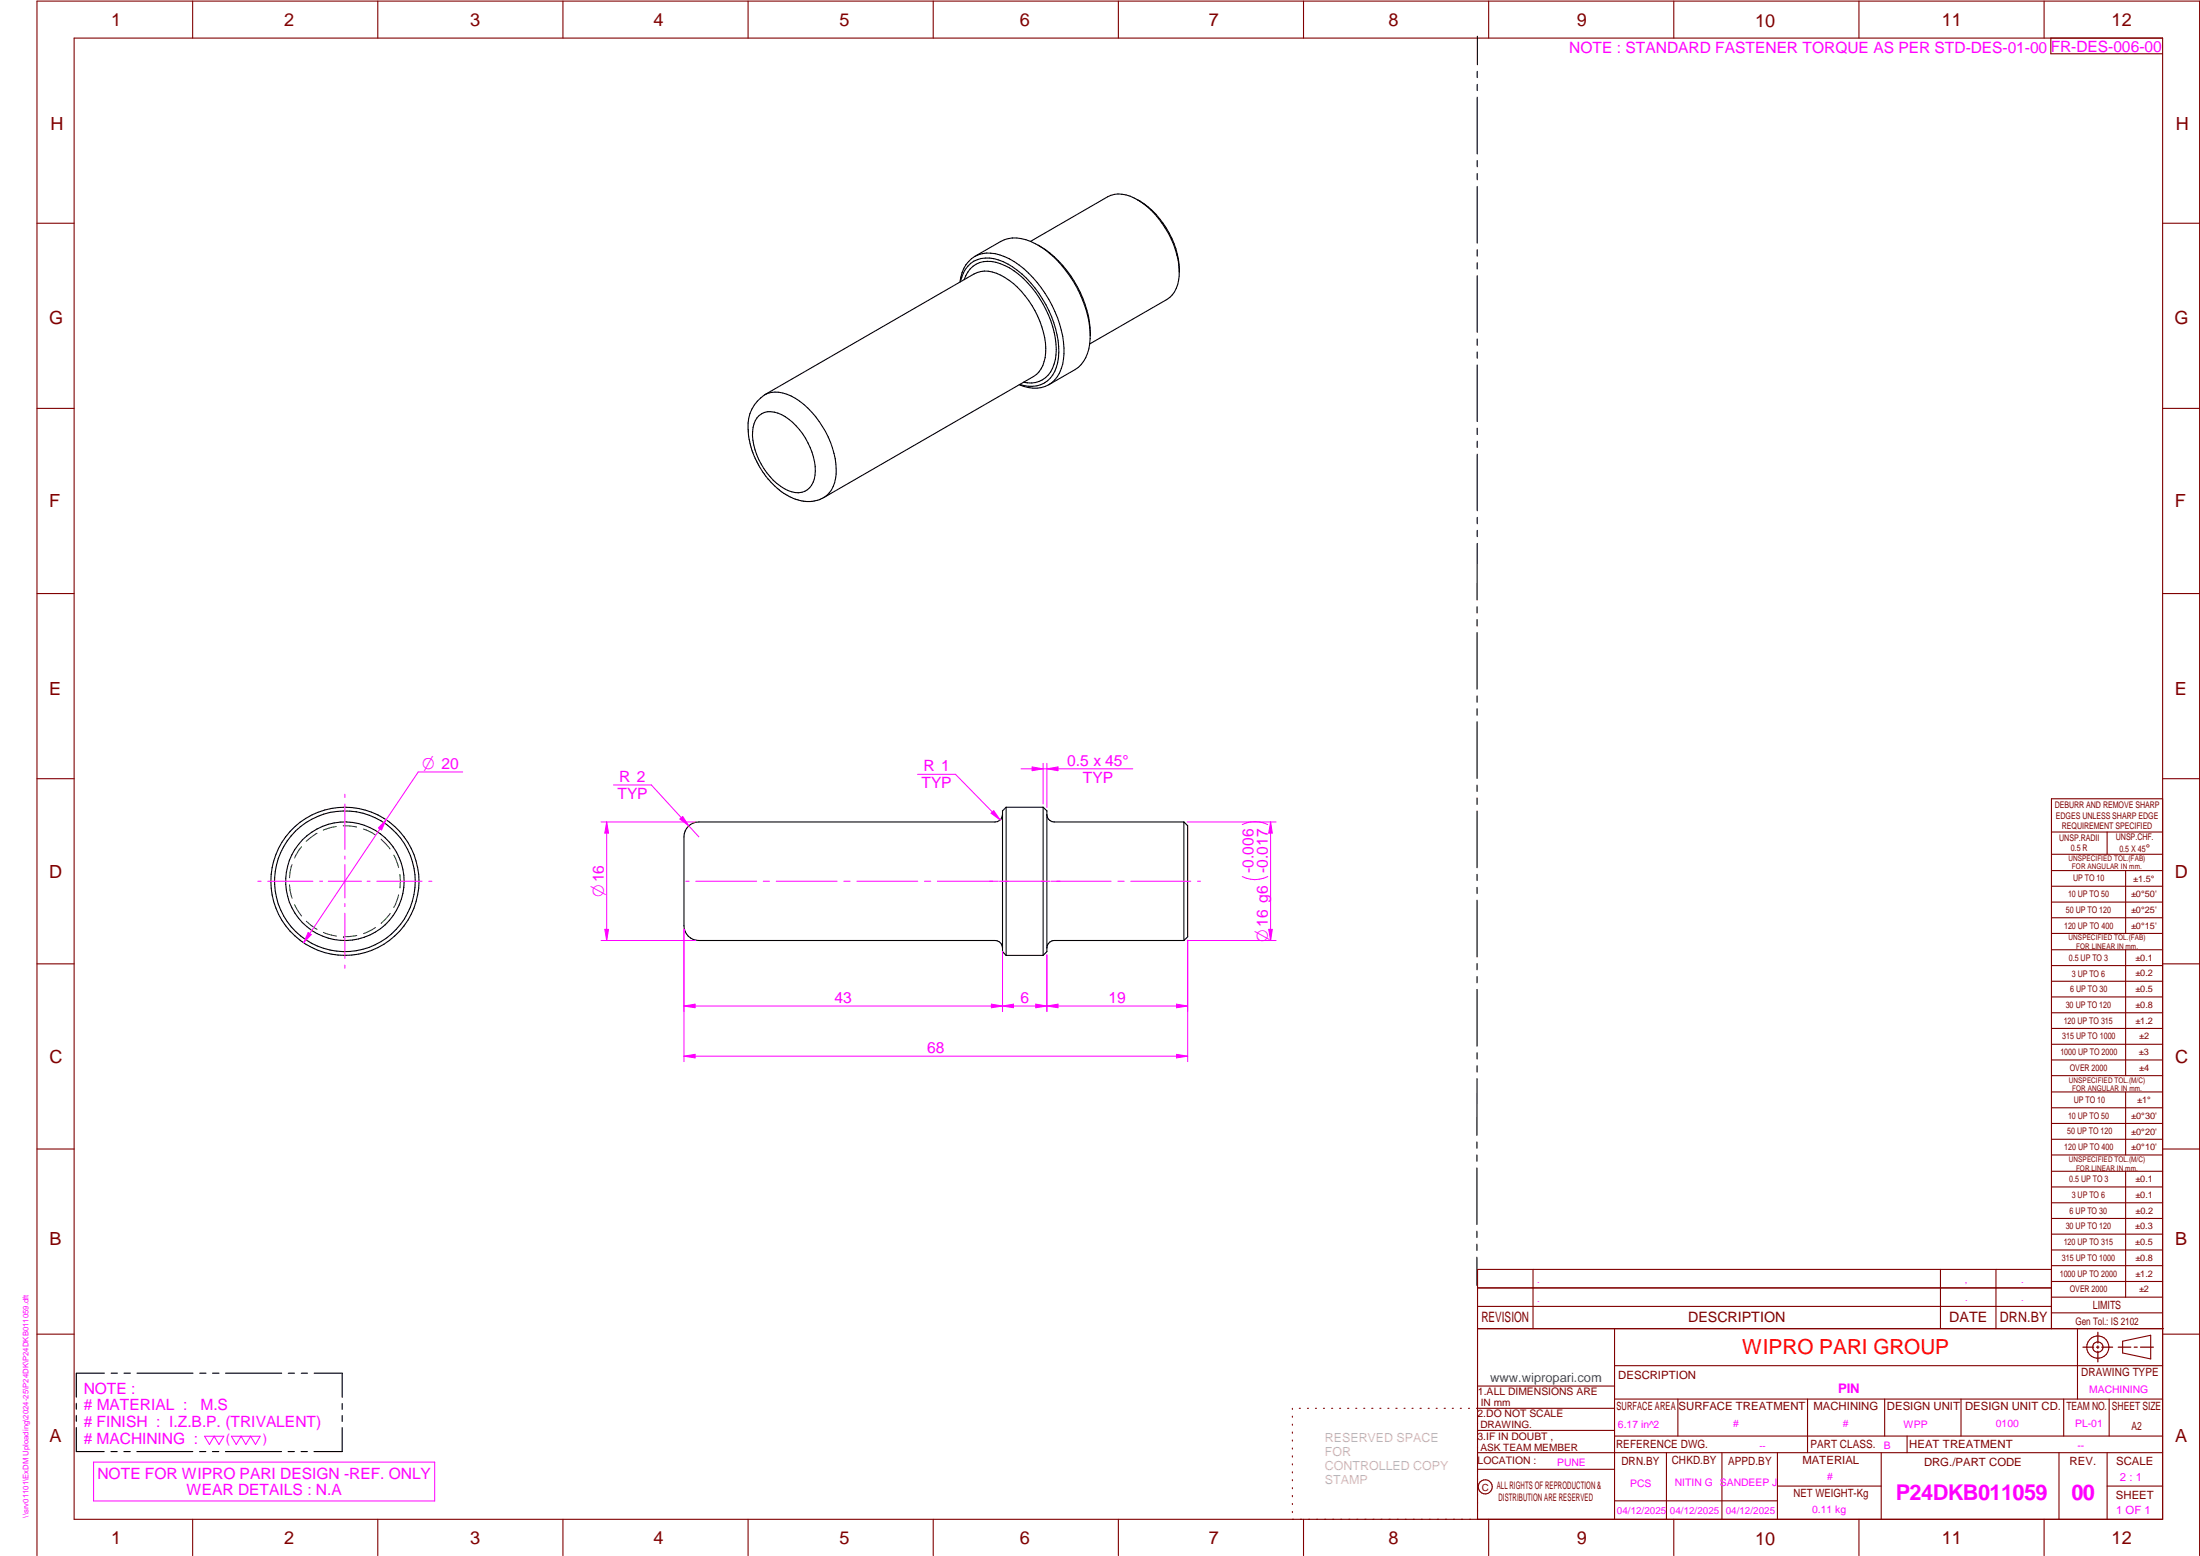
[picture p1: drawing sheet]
<svg xmlns="http://www.w3.org/2000/svg" width="594mm" height="420mm" viewBox="0 0 594 420" stroke-linecap="round" stroke-linejoin="round" font-family="sans-serif">
<g fill="none" stroke="#800000" stroke-width=".3">
<path d="M20 10.3h564v400h-564zM52 .3v10M102 .3v10M152 .3v10M202 .3v10M252 .3v10M302 .3v10M352 .3v10M402 .3v10M452 .3v10M502 .3v10M552 .3v10"/>
<path d="M553.8 10.3v4.2h30.1M10 60.3h10M584 60.3h10M10 110.3h10M584 110.3h10M10 160.3h10M584 160.3h10M10 210.3h10M584 215.7h-30v143.1M584 210.3h10M554 224.7h30M554 230.7h30"/>
<path d="M554 235.1h30M554 239.3h30M569 224.7v6M574 235.1v17M554 243.6h30M554 247.8h30M554 252.1h30M554 256.5h30M574 256.5v33.9M10 260.3h10M554 260.7h30M554 265h30"/>
<path d="M554 269.2h30M554 273.5h30M554 277.7h30M584 260.3h10M554 282h30M554 286.2h30M554 290.4h30M554 294.9h30M554 299.1h30M574 294.9v17M10 310.3h10M554 303.4h30"/>
<path d="M554 307.6h30M554 311.9h30M554 316.3h30M574 316.3v34M584 310.3h10M554 320.5h30M554 324.8h30M554 329h30M554 333.2h30M554 337.5h30M399 358.8h185.2M399 352.8h155"/>
<path d="M399 347.8h155M414 342.8v16M436 358.8v51.5M524 342.8v16M539 342.8v16M554 341.8h30M554 346h30M554 350.3h30M554 354.5h30M554 342.8h-155v67.5M561 358.8v19M10 360.3h10"/>
<path d="M399 374.3h37M436 368.8h148M436 377.8h148M453.1 377.8v10M488.1 377.8v14.5M508.9 377.8v10M529.5 377.8v10M557.3 377.8v10M569.5 377.8v10M573.2 362.2l7.6-1.6v6.3l-7.6-1.6zM584 360.3h10M349 380.3v.3"/>
<path d="M349 382.4v.3M349 384.6v.3M349 386.7v.3M349 388.8v.3M349 391v.3M349 393.1v.3M349 395.3v.3M349 397.4v.3M349 399.5v.3M350.9 380.3h.2M353.1 380.3h.2M355.2 380.3h.3"/>
<path d="M357.4 380.3h.3M359.6 380.3h.3M361.7 380.3h.3M363.9 380.3h.3M366.1 380.3h.3M368.3 380.3h.2M370.4 380.3h.3M372.6 380.3h.3M374.8 380.3h.3M376.9 380.3h.4M379.1 380.3h.3M381.3 380.3h.3"/>
<path d="M383.4 380.3h.4M385.6 380.3h.3M387.8 380.3h.3M390 380.3h.3M392.2 380.3h.3M394.3 380.3h.3M396.5 380.3h.3M398.7 380.3h37.3M399 386.2h37M399 396.7h37M436 387.8h148M450 392.3v18"/>
<path d="M465 392.3v18M480 392.3v18M508 392.3v18M515 387.8v4.5M556 392.3v18M569 392.3v18M584 392.3h-185M52 410.3v9.7M102 410.3v9.7M152 410.3v9.7M202 410.3v9.7M252 410.3v9.7"/>
<path d="M302 410.3v9.7M349 401.7v.3M349 403.8v.4M349 406v.3M349 408.1v.3M352 410.3v9.7M402 410.3v9.7M436 405.3h44M452 410.3v9.7M480 401.3h28M502 410.3v9.7M552 410.3v9.7"/>
<path d="M569 401.3h15M10 420v-419.7h584v419.7"/>
<circle cx="566.5" cy="363.8" r="2.99"/>
<circle cx="566.5" cy="363.7" r="1.41"/>
<circle cx="401.1" cy="401.5" r="1.9"/>
</g>
<g fill="none" stroke="#f0f" stroke-width=".27">
<path d="M93.1 214.5v.8M93.1 217.1v12.3M69.6 238h.9M72.3 238h12.2M86.3 238h.8M88.6 238h9M93.1 233.5v9M93.1 231.1v.9M99.1 238h.8M101.8 238h12.2M115.8 238h.8M162.3 222h25.5"/>
<path d="M185.2 238h.9M187.9 238h16.4M206.1 238h1.7M209.6 238h16.5M227.9 238h1.7M231.4 238h16.4M249.6 238h1.7M253.1 238h16.5M269.9 238h13.7M283.9 238h16.2M301.9 238h1.7M305.3 238h16.3"/>
<path d="M323.4 238h.8M93.1 244v.8M93.1 246.6v12.2M162.3 254h25.5M163.3 251h1l-.5 3zM93.1 260.6v.9M25.3 394.8h92.1v10.5h-92.1z"/>
</g>
<g fill="none" stroke="#000" stroke-width=".3">
<path d="M398.9 19.3v1.7M398.9 9.8v7.7M398.9 22.8v1.7M398.9 26.2v15.4M398.9 43.3v1.7M398.9 46.9v1.7M398.9 50.3v15.4M398.9 67.4v1.8M398.9 71v1.6M398.9 74.5v15.2M398.9 91.5v1.8M398.9 95v1.7"/>
<path d="M398.9 98.6v15.2M398.9 115.6v1.7M398.9 119.1v1.7M398.9 122.6v15.3M398.9 139.7v1.7M398.9 143.2v1.7M398.9 146.7v15.3M398.9 163.8v1.7M398.9 167.3v1.7M398.9 170.8v15.3M398.9 187.9v1.7M398.9 191.4v1.7"/>
<path d="M398.9 194.9v15.3M270.7 220a1.97 1.97 0 0 1-2 2h-80a4 4 0 0 0-4 4v24a4 4 0 0 0 4 4h80a2.03 2.03 0 0 1 2 1.9M271.7 218l-1 .9v38.1l1 1M271.7 218v40M271.7 218h10M281.7 218v40M281.7 218l1 .9v38.1l-1 1M282.7 220a1.97 1.97 0 0 0 2 2h35M398.9 212v1.7M398.9 215.5v1.7M398.9 219v15.3M319.7 222v32"/>
<path d="M319.7 222l1 1v30l-1 1M398.9 236.1v1.7M398.9 239.6v1.7M271.7 258h10M319.7 254h-35a2.03 2.03 0 0 0-2 1.9M398.9 243.1v15.3M398.9 260.2v1.7M398.9 263.7v1.7M398.9 267.2v15.3M398.9 284.3v1.7M398.9 287.8v1.7M398.9 291.3l-.1 15.3"/>
<path d="M398.8 308.4v1.6M398.8 311.9v1.7M398.8 315.4v15.3M398.8 332.4v1.8M398.8 336v1.7M398.8 339.5v7.6M20.6 378.9v1.6M28.2 370.8h-7.6v6.5M30 370.8h1.7M33.5 370.8h1.7M37 370.8h15.1M53.9 370.8h1.7"/>
<path d="M57.4 370.8h1.7M60.9 370.8h15.2M77.8 370.8h1.7M81.4 370.8h1.7M84.8 370.8h7.6v6.5M92.4 379v1.6M20.6 385.4v6.6h7.5M20.6 382.2v1.6M30 392h1.7M33.4 392h1.8M37 392h15.1M53.9 392h1.7"/>
<path d="M57.4 392h1.7M60.9 392h15.1M77.8 392h1.7M81.3 392h1.7M92.4 385.5v6.5h-7.6M92.4 382.2v1.6"/>
<circle cx="93.1" cy="238" r="16"/>
<circle cx="93.1" cy="238" r="19"/>
<circle cx="93.2" cy="238" r="20"/>
</g>
<path d="M566.5 359.7v3M562.5 363.8h2.9M566.1 363.8h.7M566.5 363.4v.7M566.5 364.9v2.8M567.6 363.8h2.9M572 363.8h3.4M576.3 363.8h.8M578 363.8h3.5" fill="none" stroke="#800000" stroke-width=".34"/>
<g fill="none" stroke="#008000" stroke-width=".27">
<path d="M78.2 238.9l.1 1.5 .6 2.1M78.9 233.5l-.6 2.1-.1 1.4M81.4 228.6l-1.9 3.1M85.6 225l-2.9 2.2M90.8 223.2l-3.5 1M92.7 223l3.6 .3M98.1 223.9l2.3 .9 1 .7M102.9 226.6l2.4 2.7M106.3 230.9l1.3 3.4M108 236.1v3.7M79.5 244.3l1.9 3.1M82.7 248.8l2.9 2.2"/>
<path d="M87.3 251.8l3.5 1M92.7 252.9h.1M96.3 252.6l-3.6 .3M101.4 250.4l-3.2 1.7M105.4 246.6l-2.5 2.7M107.6 241.6l-1.3 3.4"/>
</g>
<path d="M163.3 251h1l-.5 3z" fill="#f0f"/>
<path d="M163.8 222l.5 3h-1z" fill="none" stroke="#f0f" stroke-width=".27"/>
<path d="M163.8 222l.5 3h-1z" fill="#f0f"/>
<path d="M163.8 222v32M320.6 222h24M342.3 222.7a7.8 7.8 0 0 0-6.9 0M342.3 236.7a7.5 7.5 0 0 1-6.9 0M320.6 254h24M342.6 251h1l-.5 3z" fill="none" stroke="#f0f" stroke-width=".27"/>
<path d="M342.6 251h1l-.5 3z" fill="#f0f"/>
<path d="M343.1 222l.5 3h-1z" fill="none" stroke="#f0f" stroke-width=".27"/>
<path d="M343.1 222l.5 3h-1z" fill="#f0f"/>
<path d="M343.1 222v32M184.7 250.9v22.2M270.7 256.9v16.2M184.7 271.7l3-.6v1z" fill="none" stroke="#f0f" stroke-width=".27"/>
<path d="M184.7 271.7l3-.6v1z" fill="#f0f"/>
<path d="M267.7 271.1l3 .6-3 .4z" fill="none" stroke="#f0f" stroke-width=".27"/>
<path d="M267.7 271.1l3 .6-3 .4z" fill="#f0f"/>
<path d="M270.7 256.9v16.2M282.7 257.9v15.2M184.7 271.7h86M270.7 271.7l3-.6v1z" fill="none" stroke="#f0f" stroke-width=".27"/>
<path d="M270.7 271.7l3-.6v1z" fill="#f0f"/>
<path d="M279.7 271.1l3 .6-3 .4z" fill="none" stroke="#f0f" stroke-width=".27"/>
<path d="M279.7 271.1l3 .6-3 .4z" fill="#f0f"/>
<path d="M282.7 257.9v15.2M320.7 253.9v19.2M270.7 271.7h12M317.7 271.1l3 .6-3 .4z" fill="none" stroke="#f0f" stroke-width=".27"/>
<path d="M317.7 271.1l3 .6-3 .4z" fill="#f0f"/>
<path d="M282.7 271.7l3-.6v1z" fill="none" stroke="#f0f" stroke-width=".27"/>
<path d="M282.7 271.7l3-.6v1z" fill="#f0f"/>
<path d="M184.7 250.9v35.8M320.7 253.9v32.8M282.7 271.7h38M184.7 285.2l3-.5v1z" fill="none" stroke="#f0f" stroke-width=".27"/>
<path d="M184.7 285.2l3-.5v1z" fill="#f0f"/>
<path d="M317.7 284.7l3 .5-3 .5z" fill="none" stroke="#f0f" stroke-width=".27"/>
<path d="M317.7 284.7l3 .5-3 .5z" fill="#f0f"/>
<path d="M165.6 212h10.3l12.8 14M183.6 221.1l.8-.6 1.6 2.5zM184.7 285.2h136" fill="none" stroke="#f0f" stroke-width=".27"/>
<path d="M183.6 221.1l.8-.6 1.6 2.5z" fill="#f0f"/>
<path d="M247.8 209.1h10.2l12.1 12.3M267.6 219.6l.7-.7 1.8 2.5z" fill="none" stroke="#f0f" stroke-width=".27"/>
<path d="M267.6 219.6l.7-.7 1.8 2.5z" fill="#f0f"/>
<path d="M281.7 206.1v11M282.7 206.1v12M282.7 207.6l3-.5v1z" fill="none" stroke="#f0f" stroke-width=".27"/>
<path d="M282.7 207.6l3-.5v1z" fill="#f0f"/>
<path d="M278.7 207.1l3 .5-3 .5z" fill="none" stroke="#f0f" stroke-width=".27"/>
<path d="M278.7 207.1l3 .5-3 .5z" fill="#f0f"/>
<path d="M125 208.4h-12.1l-30.9 46.2M275.7 207.6h30.2M83.2 251.8l.9 .5-2.1 2.3zM55.2 387.8h5.2l-1.3 2.3-1.3-2.3-1.2 2.3zM62.5 387.8h7.8l-1.3 2.3-1.3-2.3-1.3 2.3-1.3-2.3-1.3 2.3z" fill="none" stroke="#f0f" stroke-width=".27"/>
<g fill="none" stroke="#000" stroke-width=".3">
<path d="M307.1 53.9a23.1 23.1 0 0 1 11.3 20.6 7.9 7.9 0 0 1-3.3 6.4l-20.8 12M259.2 76.2a7.9 7.9 0 0 1 8.3-7.8 17.6 17.6 0 0 1 11.4 6.6 29.7 29.7 0 0 1 8.3 21.9 9 9 0 0 1-4 7M259.4 76.1a7.3 7.3 0 0 1 10.2-5.9 25.6 25.6 0 0 1 13.6 13.7 21.5 21.5 0 0 1 2.1 15.2 7.2 7.2 0 0 1-9.9 4.7M260.3 75.5a6.9 6.9 0 0 1 9.8-4.3 23.7 23.7 0 0 1 12.3 12.2 20.9 20.9 0 0 1 2.2 14.9 6.7 6.7 0 0 1-8.3 4.9M278.3 65.2l20.8-12.1a8.3 8.3 0 0 1 8.3 1 25.2 25.2 0 0 1 11 19.1M278.3 65.2a28.8 28.8 0 0 1 14.3 16.5 26.4 26.4 0 0 1 1.8 8.2M278.3 65.2a9.1 9.1 0 0 0-8.1 0l-7 4.1M280.3 66.2a29.7 29.7 0 0 1 14.1 23.6 11.6 11.6 0 0 1-3.2 9.4l-8 4.7M205 112.2a5.8 5.8 0 0 1 7 .3 18.5 18.5 0 0 1 8.1 15.8 4.8 4.8 0 0 1-7.3 4.2 18.1 18.1 0 0 1-9.6-16 6.4 6.4 0 0 1 1.8-4.3zM206.5 106.6a11.2 11.2 0 0 0-4.3 11.6 22.3 22.3 0 0 0 11.7 16.2 9.3 9.3 0 0 0 8.6-.1M206.5 106.6l56.6-32.6a8 8 0 0 1 8.2 .9 24.7 24.7 0 0 1 11.1 20.4 7.6 7.6 0 0 1-3.3 6.4l-56.6 32.6M206.5 106.6a8.3 8.3 0 0 1 8.3 1 24.7 24.7 0 0 1 11 20.4 7.9 7.9 0 0 1-3.3 6.3"/>
<path d="M283.2 103.9a8.7 8.7 0 0 1-8 0"/>
</g>
<path d="M83.2 251.8l.9 .5-2.1 2.3z" fill="#f0f"/>
<path d="M104.3 221.4l-1.3 2.7-.8-.5z" fill="none" stroke="#f0f" stroke-width=".27"/>
<path d="M104.3 221.4l-1.3 2.7-.8-.5z" fill="#f0f"/>
<g font-size="5.9" fill="#f0f">
<text x="511.9" y="405.1">P24DKB011059</text>
<text x="559.4" y="405.1">00</text>
</g>
<text font-size="5.6" fill="#f00" x="470.5" y="365.5">WIPRO PARI GROUP</text>
<g font-size="4.9" fill="#800000">
<text x="30" y="6.9">1</text>
<text x="76.7" y="6.9">2</text>
<text x="127" y="6.9">3</text>
<text x="176.5" y="6.9">4</text>
<text x="226.7" y="6.9">5</text>
<text x="275.4" y="6.9">6</text>
<text x="326.4" y="6.9">7</text>
<text x="375" y="6.9">8</text>
<text x="425.8" y="6.9">9</text>
<text x="473.9" y="7.3">10</text>
<text x="524.3" y="6.9">11</text>
<text x="570.2" y="6.9">12</text>
<text x="13.6" y="35.1">H</text>
<text x="587.6" y="35.1">H</text>
<text x="13.2" y="87.5">G</text>
<text x="587.2" y="87.5">G</text>
<text x="13.2" y="137">F</text>
<text x="587.2" y="137">F</text>
<text x="13.2" y="187.6">E</text>
<text x="587.2" y="187.6">E</text>
<text x="13.2" y="237">D</text>
<text x="587.2" y="237">D</text>
<text x="13.4" y="287.1">C</text>
<text x="587.4" y="287.1">C</text>
<text x="13.4" y="336.2">B</text>
<text x="587.4" y="336.2">B</text>
<text x="13.4" y="389.3">A</text>
<text x="587.4" y="389.3">A</text>
<text x="30" y="416.9">1</text>
<text x="76.7" y="416.9">2</text>
<text x="127" y="416.9">3</text>
<text x="176.5" y="416.9">4</text>
<text x="226.7" y="416.9">5</text>
<text x="275.4" y="416.9">6</text>
<text x="326.4" y="416.9">7</text>
<text x="375" y="416.9">8</text>
<text x="425.8" y="416.9">9</text>
<text x="473.9" y="417.3">10</text>
<text x="524.3" y="416.9">11</text>
<text x="570.2" y="416.9">12</text>
</g>
<g font-size="4.6" fill="#f0f">
<text x="114" y="207.7">O 20</text>
<text x="163.1" y="242.3" transform="rotate(-90 163.1 242.3)">O16</text>
<text x="342.3" y="254.3" transform="rotate(-90 342.3 254.3)">O16 g6</text>
</g>
<g font-size="4.2" fill="#f0f">
<text x="423.7" y="14.3">NOTE : STANDARD FASTENER TORQUE AS PER STD-DES-01-00</text>
<text x="553.8" y="14">FR-DES-006-00</text>
<text x="249.3" y="208.3">R 1</text>
<text x="288.2" y="206.8">0.5 x 45°</text>
<text x="166.7" y="215.7">TYP</text>
<text x="167.2" y="211.2">R 2</text>
<text x="248.8" y="212.9">TYP</text>
<text x="292.4" y="211.4">TYP</text>
<text x="338.4" y="235.7" transform="rotate(-90 338.4 235.7)">-0.006</text>
<text x="342.3" y="235.7" transform="rotate(-90 342.3 235.7)">-0.017</text>
<text x="225.3" y="270.9">43</text>
<text x="275.5" y="270.9">6</text>
<text x="299.3" y="270.9">19</text>
<text x="250.4" y="284.4">68</text>
<text x="22.6" y="376.3">NOTE :</text>
<text x="22.6" y="380.8"># MATERIAL :</text>
<text x="54.1" y="380.8">M.S</text>
<text x="22.6" y="385.3"># FINISH : I.Z.B.P. (TRIVALENT)</text>
<text x="22.6" y="389.8"># MACHINING :</text>
<text x="26.3" y="399.3">NOTE FOR WIPRO PARI DESIGN -REF. ONLY</text>
<text x="50.3" y="403.8">WEAR DETAILS : N.A</text>
</g>
<g font-size="3.9" fill="#800000">
<text x="400" y="357.1">REVISION</text>
<text x="455.9" y="357.1">DESCRIPTION</text>
<text x="526.4" y="357.1">DATE</text>
<text x="540" y="357.1">DRN.BY</text>
</g>
<text font-size="3.6" fill="#f0f" x="496.4" y="376.1">PIN</text>
<text font-size="3.5" fill="#00f" x="402.4" y="373.3">www.wipropari.com</text>
<g font-size="3.5" fill="#f0f">
<text x="61" y="389.8">(</text>
<text x="70.9" y="389.8">)</text>
</g>
<g font-size="3.4" fill="#c0c0c0">
<text x="357.8" y="389.5">RESERVED SPACE</text>
<text x="357.8" y="393.3">FOR</text>
<text x="357.8" y="397">CONTROLLED COPY</text>
<text x="357.8" y="400.8">STAMP</text>
</g>
<g font-size="3.1" fill="#800000">
<text x="565.1" y="353.5">LIMITS</text>
<text x="562" y="371.7">DRAWING TYPE</text>
<text x="437" y="372.3">DESCRIPTION</text>
<text x="436.5" y="380.8">SURFACE AREA</text>
<text x="453.3" y="380.8">SURFACE TREATMENT MACHINING</text>
<text x="509.5" y="380.8">DESIGN UNIT DESIGN UNIT CD.</text>
<text x="558" y="380.6">TEAM NO.</text>
<text x="570.3" y="380.7">SHEET SIZE</text>
<text x="575.6" y="386.1">A2</text>
<text x="436.4" y="391.1">REFERENCE DWG.</text>
<text x="437.8" y="395.5">DRN.BY</text>
<text x="451.4" y="395.4">CHKD.BY</text>
<text x="466.6" y="395.5">APPD.BY</text>
<text x="486.7" y="395.4">MATERIAL</text>
<text x="488.9" y="390.9">PART CLASS.</text>
<text x="515.6" y="390.9">HEAT TREATMENT</text>
<text x="519.6" y="395.9">DRG./PART CODE</text>
<text x="558.9" y="395.5">REV.</text>
<text x="571.4" y="395.6">SCALE</text>
<text x="484.3" y="404.2">NET WEIGHT-Kg</text>
<text x="571.4" y="404.7">SHEET</text>
</g>
<g font-size="3.1" fill="#f0f">
<text x="572.5" y="399.9">2 : 1</text>
<text x="571.4" y="408.8">1 OF 1</text>
</g>
<text font-size="3" fill="#800000" x="579.5" y="230.1">°</text>
<g font-size="2.8" fill="#800000">
<text x="560.4" y="357.7">Gen Tol.: IS 2102</text>
<text x="399.1" y="376.6">1.ALL DIMENSIONS ARE</text>
<text x="399" y="382.7">2.DO NOT SCALE</text>
<text x="399" y="388.7">3.IF IN DOUBT ,</text>
<text x="399" y="395.4">LOCATION :</text>
<text x="404.2" y="402">ALL RIGHTS OF REPRODUCTION &amp;</text>
<text x="404.7" y="405.4">DISTRIBUTION ARE RESERVED</text>
</g>
<g font-size="2.8" fill="#f0f">
<text x="564.2" y="376.2">MACHINING</text>
<text x="436.9" y="385.5">6.17 in^2</text>
<text x="468" y="385.3">#</text>
<text x="497.6" y="385.2">#</text>
<text x="514" y="385.5">WPP</text>
<text x="538.9" y="385.4">0100</text>
<text x="560.4" y="385.3">PL-01</text>
<text x="420.5" y="396">PUNE</text>
<text x="508.7" y="391.2">B</text>
<text x="561" y="391.2">--</text>
<text x="440.2" y="401.5">PCS</text>
<text x="452.2" y="401.3">NITIN G SANDEEP J</text>
<text x="493.4" y="399.5">#</text>
<text x="489.3" y="408.5">0.11 kg</text>
</g>
<g font-size="2.7" fill="#800000">
<text x="399.9" y="379.7">IN mm</text>
<text x="399.7" y="385.7">DRAWING.</text>
<text x="399.7" y="391.8">ASK TEAM MEMBER</text>
<text x="400.1" y="402.5">C</text>
</g>
<g font-size="2.7" fill="#f0f">
<text x="436.6" y="408.7">04/12/2025</text>
<text x="450.9" y="408.8">04/12/2025</text>
<text x="466" y="408.9">04/12/2025</text>
</g>
<g font-size="2.5" fill="#800000">
<text x="554.9" y="218.3">DEBURR AND REMOVE SHARP</text>
<text x="555.2" y="221">EDGES UNLESS SHARP EDGE</text>
<text x="556.1" y="227.1">UNSP.RADII</text>
<text x="556.8" y="223.8">REQUIREMENT SPECIFIED</text>
<text x="571.4" y="226.9">UNSP.CHF.</text>
<text x="559.2" y="229.9">0.5 R</text>
<text x="572.3" y="230.1">0.5 X 45</text>
<text x="559.8" y="238">UP TO 10</text>
<text x="576.1" y="238.1">±1.5°</text>
<text x="558.5" y="242.2">10 UP TO 50</text>
<text x="575.5" y="242.3">±0°50'</text>
<text x="557.4" y="250.7">120 UP TO 400</text>
<text x="557.9" y="246.5">50 UP TO 120</text>
<text x="575.5" y="250.7">±0°15'</text>
<text x="575.5" y="246.5">±0°25'</text>
<text x="558.7" y="259.4">0.5 UP TO 3</text>
<text x="559.5" y="263.7">3 UP TO 6</text>
<text x="576.6" y="263.6">±0.2</text>
<text x="576.6" y="259.4">±0.1</text>
<text x="559" y="267.9">6 UP TO 30</text>
<text x="576.6" y="267.9">±0.5</text>
<text x="557.8" y="272.2">30 UP TO 120</text>
<text x="576.6" y="272.2">±0.8</text>
<text x="556.9" y="280.7">315 UP TO 1000</text>
<text x="557.3" y="276.4">120 UP TO 315</text>
<text x="576.6" y="276.4">±1.2</text>
<text x="577.7" y="280.7">±2</text>
<text x="556.4" y="284.9">1000 UP TO 2000</text>
<text x="577.6" y="284.9">±3</text>
<text x="558.9" y="289.2">OVER 2000</text>
<text x="577.7" y="289.3">±4</text>
<text x="560" y="297.9">UP TO 10</text>
<text x="577.1" y="297.9">±1°</text>
<text x="558.5" y="302.1">10 UP TO 50</text>
<text x="575.5" y="302.1">±0°30'</text>
<text x="557.4" y="310.6">120 UP TO 400</text>
<text x="558.2" y="306.3">50 UP TO 120</text>
<text x="575.5" y="310.6">±0°10'</text>
<text x="575.5" y="306.4">±0°20'</text>
<text x="558.8" y="319.2">0.5 UP TO 3</text>
<text x="559.4" y="323.4">3 UP TO 6</text>
<text x="576.6" y="319.2">±0.1</text>
<text x="576.6" y="323.5">±0.1</text>
<text x="558.9" y="327.7">6 UP TO 30</text>
<text x="576.7" y="327.7">±0.2</text>
<text x="557.8" y="332">30 UP TO 120</text>
<text x="576.6" y="332">±0.3</text>
<text x="556.8" y="340.5">315 UP TO 1000</text>
<text x="557.3" y="336.3">120 UP TO 315</text>
<text x="576.6" y="336.3">±0.5</text>
<text x="576.6" y="340.5">±0.8</text>
<text x="556.2" y="344.7">1000 UP TO 2000</text>
<text x="576.6" y="344.7">±1.2</text>
<text x="558.9" y="349">OVER 2000</text>
<text x="577.6" y="349">±2</text>
</g>
<g font-size="2.5" fill="#f0f">
<text x="415.1" y="346.3">.</text>
<text x="530.6" y="346.5">,</text>
<text x="545.8" y="346.4">.</text>
<text x="415.1" y="351.5">.</text>
<text x="530.6" y="351.2">.</text>
<text x="545.8" y="351.3">.</text>
<text x="475.1" y="391.2">--</text>
</g>
<g font-size="2.1" fill="#800000">
<text x="558.5" y="232.4">UNSPECIFIED TOL.(FAB)</text>
<text x="559.5" y="234.7">FOR ANGULAR IN mm.</text>
<text x="558.6" y="253.9">UNSPECIFIED TOL.(FAB)</text>
<text x="560.7" y="256.3">FOR LINEAR IN mm.</text>
<text x="558.7" y="292.3">UNSPECIFIED TOL.(M/C)</text>
<text x="559.6" y="294.7">FOR ANGULAR IN mm.</text>
<text x="558.7" y="313.7">UNSPECIFIED TOL.(M/C)</text>
<text x="560.6" y="316.1">FOR LINEAR IN mm.</text>
</g>
<text font-size="2.1" fill="#f0f" x="7.7" y="409.8" transform="rotate(-90 7.7 409.8)">\\srv01101\ExDM Uploading\2024-25\P24DK\P24DKB011059.dft</text>
</svg>
